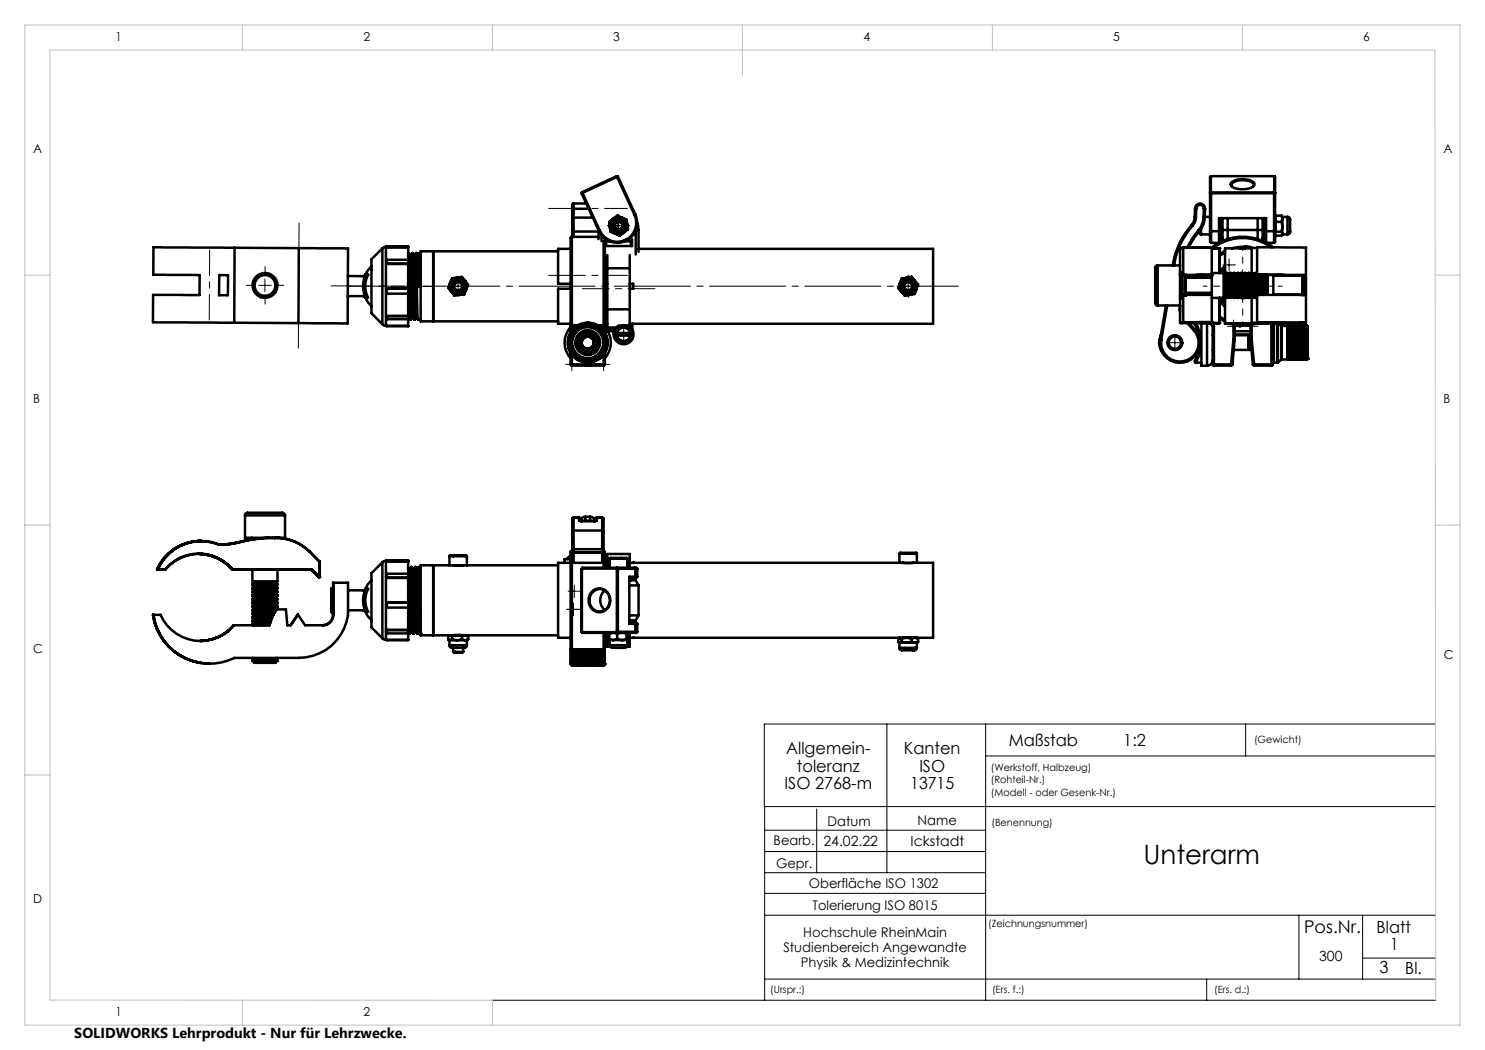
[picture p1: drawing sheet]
<svg xmlns="http://www.w3.org/2000/svg" width="297mm" height="210mm" viewBox="0 0 297 210" stroke-linecap="round" stroke-linejoin="round" font-family="sans-serif">
<path d="M86.5 57.3l-20.3-.1" fill="none" stroke="#000" stroke-width=".2" stroke-dasharray="15.2 1.3 1.3 1.3" stroke-dashoffset="7"/>
<path d="M191.6 57.2h-122.3" fill="none" stroke="#000" stroke-width=".2" stroke-dasharray="15.2 1.3 1.3 1.3" stroke-dashoffset="3.6"/>
<path d="M109.7 55.1h15.8M109.7 41.7h15.8" fill="none" stroke="#000" stroke-width=".2" stroke-dasharray="15.2 1.3 1.3 1.3" stroke-dashoffset="7.9"/>
<path d="M131 57.7h-14.5" fill="none" stroke="#000" stroke-width=".2" stroke-dasharray="15.2 1.3 1.3 1.3" stroke-dashoffset="9.9"/>
<path d="M59.7 69.6l.1-25" fill="none" stroke="#000" stroke-width=".2" stroke-dasharray="15.2 1.3 1.3 1.3" stroke-dashoffset="4.6"/>
<path d="M41.9 64v-14" fill="none" stroke="#000" stroke-width=".2" stroke-dasharray="15.2 1.3 1.3 1.3" stroke-dashoffset="10.1"/>
<path d="M50.5 57.1h-1.2M53 54.6v-1.3M53 59.6v1.2M55.5 57.1h1.3M122.5 45.1h-1M123.7 43.9v-1M123.7 46.4v1M125 45.1h1M180.4 57.2h-1M181.6 56v-1M181.6 58.5v1M182.9 57.2h1" fill="none" stroke="#000" stroke-width=".2" stroke-dasharray="15.2 1.3 1.3 1.3"/>
<path d="M246 57.2h-5.4M248.5 54.7v-5.4M248.5 59.7v5.4M251 57.2h5.4" fill="none" stroke="#000" stroke-width=".2" stroke-dasharray="15.2 1.3 1.3 1.3" stroke-dashoffset="14.4"/>
<g fill="none" stroke="#000" stroke-width=".2">
<path d="M51.8 57.1h2.5M53 55.8v2.5M90.4 57.2h2.5M91.6 56v2.5M122.2 44.5h2.5M122.4 46h2.6M122.4 45.1h2.6M123.4 43.3v2.5M123.7 43.9v3.4M180.4 57.2h2.5M181.6 56v2.5M244.6 53h2.5"/>
<path d="M245.8 51.7v2.5M247.3 57.2h2.5M248.5 56v2.5M113.1 72.9h2.5M114.4 71.6v2.5M119.5 72.9h2.5M120.7 71.6v2.5M123.5 66.9h2.5M124.7 65.6v2.5M233.7 68.5h2.5M235 67.3v2.5M245.5 65.3h2.5"/>
<path d="M246.7 64v2.5M249.1 65.3h2.5M250.3 64v2.5M113.6 118.2h2.5M114.9 117v2.5M113.4 121.9h2.5M114.6 120.6v2.5M177.4 144.8v29.7M197.1 144.8v55.3M197.1 151.2h90M249.1 144.8v6.4M287.1 144.8h-134.2v16.5h134.2"/>
<path d="M152.9 178.7h44.2M152.9 174.5h44.2M152.9 170.3h44.2M152.9 166h44.2M152.9 161.3v38.8M163.3 161.8v12.7M152.9 195.8h134.3M152.9 183h134.2M241.3 195.8v4.3M259.8 183v12.8M272.5 183v12.8M272.5 191.6h14.7"/>
<path d="M98.3 200.1h188.9"/>
</g>
<g fill="none" stroke="#c0c0c0" stroke-width=".2">
<path d="M5 5h287v200h-287zM48.5 5v5M98.5 5v5M148.5 5v10M198.5 5v5M248.5 5v5M5 55h5M287 55h5M5 105h5M292 105h-4.9M5 155h5M48.5 200v5"/>
<path d="M98.3 200.1l-88.3-.1v-190h277l.2 190.1M98.5 200v5"/>
</g>
<g fill="none" stroke="#000" stroke-width=".5">
<path d="M116.3 38.7l3.5 7.5M116.5 38.6l3.5 7.6M116.5 38.4l-.2 .3M116.5 38.4v.2M116.5 38.6l-.2 .1M123.3 35.3h.3M123.3 35.3l.1 .1M123.3 35.3l-6.8 3.1M123.4 35.4l-6.9 3.2M123.4 35.4l3.5 7.6M123.6 35.3l-.2 .1M123.6 35.3l3.5 7.6"/>
<path d="M242.2 38.4l.1 .1M242.2 38.4l-.2 .2 .2 .1M242.2 35.3v3.1M242.2 35.3l-.2 .1v10.8M242.2 35.3h12.7M242.2 38.7h12.6M242.2 38.7v7.5M242.3 38.5h12.5M242.3 38.5l-.1 .2M246.2 36.6a4.2 4.2 0 0 1 4.5-.2l.2 .3a.99 .99 0 0 1-1 1l-1.2 .1a2.25 2.25 0 0 1-2.6-.9zM246.5 37.4l-.2-.3a.99 .99 0 0 1 1-.9l.6-.1a2.97 2.97 0 0 1 2.9 .8l-.2 .5M254.8 38.5v.2"/>
<path d="M254.8 38.7v7.5M254.9 38.4l-.1 .1M254.9 38.4l.1 .2-.2 .1M254.9 35.3l.1 .1v10.8M254.9 35.3v3.1M43.9 55l1.7 .1-.1 3.9h-1.7zM46.9 49.6l-16.2-.1v5.5h9.2v4h-9.3v5.4l16.2 .1M46.9 49.6l-.1 14.9M46.9 49.6h12.9M59.8 49.6l9.8 .1-.1 15-9.8-.1M59.8 49.6l-.1 15M69.5 59.2h3.5"/>
<path d="M69.6 55.2h3.4M72.6 59.2l.5 .3M73 55.2a5.3 5.3 0 0 0 0 4M73 59.2l.6 .3M73.1 59.5l.5 1 .7 .8M73.1 54.9l-.5 .3M73.1 59.5h.5M73.1 54.9l.5 .1M73.6 55a5.1 5.1 0 0 0 0 4.5M73.6 55l-.6 .2M74.3 53.3l-1.2 1.6M76.5 49.7l-2.2 2.1v10.8l2.2 2.3"/>
<path d="M76.5 49.7v15.2M77.2 49.3l-.7 .4M77.2 49.3v15.8M77.2 49.3h.2M77.4 49.3h4.2v.2h-4.2zM77.4 52h4.2v.8h-4.2zM77.4 57.7h4.2v1h-4.2zM77.4 57.7h4.2M77.4 52.7h4.2M77.4 49.4h4.2M81.6 58.7v4.5M81.6 52.8v4.9"/>
<path d="M81.6 49.5v2.5M81.6 56.4l.2 7.1M81.7 50.6l.4 13.3M81.7 50.6h.1M81.7 50.6l-.1 .1M81.8 50.6l.2 .4h.2M81.8 50.6l.4 13.3M82 51l.4 12.5M82.2 51l.4 12.5M82.4 50.6l-.2 .4M82.4 50.6l.4 13.3M82.4 50.6h.2"/>
<path d="M82.6 50.6l.2 .4h.2M82.6 50.6l.3 13.3M82.8 51l.3 12.5M83 51l.3 12.5M83.2 50.6l-.2 .4M83.2 50.6l.4 13.3M83.2 50.6h.1M83.3 50.6l.2 .4h.2M83.3 50.6l.2 6.6h.6l-.2-6.6M83.5 51l.2 6.2M83.7 51l.2 6.2M83.9 50.6l-.2 .4"/>
<path d="M83.9 50.6h.2M86.6 50.3v14M90.4 55.7l2-.3 1.1 1.4 .1 .2-.7 1.9-2.1 .2-.7-1-.5-.6zM111.6 50.3h-27.5v14h27.5M114.1 57.7h-2.5v7.1h2.5M114.1 49.8h-2.5v7h2.5M114.4 47.4l-.3 .1v17.4M114.4 47.4v17.6M114.4 47.4h5.3M114.4 41.7l.3 .1M114.4 43.5h.3M114.4 46.1l.3 .2"/>
<path d="M114.4 43.5v2.6M114.4 46.1v1.3M114.4 41.7v1.8M114.7 40.7l-.3 .2v.8M114.7 43.5v2.8M114.7 40.7v1.1M114.7 46.3v1.1M114.7 40.7h2.6M114.7 41.8v1.7M114.7 41.8h3M114.7 43.5h3.8M114.7 46.3h5"/>
<path d="M119.7 46v1.8M119.8 46.2a4 4 0 0 0 5.3 2M120 46.2a3.8 3.8 0 0 0 5 1.8M120 46.2h-.2M120.3 47v1.2M120.7 48.2v16.8M121 48.5v16.4M121 57.7h.5M121 56.8h.5M121 49.2h5.4M121 47.9v1.3M121 47.9l.2 .1"/>
<path d="M121 47.9h.3M121.2 48h.2M121.2 48.3h.7M121.2 48v1.1l-.2 .1M121.5 53.6v8.3M121.5 51v2.6M121.5 53.6h4.4M121.8 44.4l1.6-1.3 1.9 .8 .3 2-1.6 1.2-1.9-.8zM125 48.3h1.2M125 48l.1 .2M125.5 48h.7M125.6 47.9h.8"/>
<path d="M125.9 53.6v8.3M125.9 51v2.6M125.9 56.8h.7v.9h-.7M126.2 48v1.1l.2 .1M126.4 47.9l-.2 .1M126.4 47.9v1.3M126.9 43a3.8 3.8 0 0 1-1.9 5M127.1 42.9a3.9 3.9 0 0 1-2 5.3M127.1 42.9l-.2 .1M127.1 46.1v4.8M127.2 46h.5M127.5 44.6l.2 1.4"/>
<path d="M127.7 49.8h58.9v15h-60.7M127.7 46v4.4M180.3 55.7l2-.4 1.3 1.6-.6 1.9-2 .4-1.4-1.6zM231.5 53.1l-.3 .1-.2 .3v7.2l.2 .3 .3 .1M231.5 53.1v8M231.5 53.1h4.5M234.6 52.8l.2 .1M234.6 52.8l-.1 .3M234.8 52.9v.2M236 54.4l.1 .2M236 53.1v8M236 59.2l.1 .4"/>
<path d="M236.1 54.3a13.7 13.7 0 0 1 0 5.6v-.1M236.1 54.5l-.1 .6v-.4M236.1 59.6l-.1 .2M236.2 54.9v4.3M236.6 49.6h-.6v3.5M236.6 49.6h-.5M236.6 49.6v5.4M236.9 55v4M237.1 58.6l.1 .5M237.1 58.6h.1M237.1 55.6h.1M237.1 55.6v3"/>
<path d="M237.1 58.6l.1 .4M237.1 58.6h5.3M237.1 55.6h5.3M237.2 55.1l-.1 .5M237.2 55.1h5.2M237.3 49.5h-.6h5.7M238.3 45a15.2 15.2 0 0 0-3.7 7.8M238.3 45l.2 .1M238.5 45.1a15 15 0 0 0-3.7 7.8M238.9 43.4l-.1 .9-.5 .7M238.9 43.4l.3 .1M239 41.7h.3"/>
<path d="M239 41.7a1.01 1.01 0 0 1 1.1-1 1.01 1.01 0 0 1 .9 1.1M239 41.7l-.1 1.7M239.2 43.5a2.48 2.48 0 0 1-.7 1.6M239.3 41.7a.76 .76 0 0 1 .7-.8 .76 .76 0 0 1 .8 .8M239.3 41.7l-.1 1.8M239.6 46.1l.2 .2M239.6 46.1l-1.3 1.9-.8 1.5M239.8 46.3l-1.3 1.8-.8 1.4M240 46.1v.7l.2 .1M240.2 45.8v1.1M240.2 46.9h1.8M240.7 43.5a4.5 4.5 0 0 1-1.1 2.6"/>
<path d="M240.7 43.5h.2M240.8 41.7l.2 .1M240.8 41.7l-.1 1.8M240.9 43.5a4.4 4.4 0 0 1-1.1 2.8M240.9 43.4h1.1M241 41.8l-.1 1.7M242 46.2v2.2l.2 .2M242 46.2h.2M242.2 46.2v2.4M242.2 48.6h1.6M242.2 46.2h1.6M242.4 59h-5.8v5.5l5.8-.1"/>
<path d="M242.4 55h-5.8h.8l-.2 .1M242.4 49.5l-5.8 .1M242.4 55h-3.2l3.2 .1M242.4 55.1h.1M242.4 58.6v.4M242.4 55.1v.5M242.4 59.6h2.3M242.4 54.6h2.3M242.4 49.5v5.6M242.4 55.6v3M242.4 59v5.6M242.4 49.7h1.5"/>
<path d="M242.4 49.6l1.4 .1M243.8 46.2v2.3M243.8 46.2v-2.6h9.4v2.6M243.8 49.7h.1M243.9 49.7h.1M243.9 49.7v4.9M243.9 59.6v5M244 59.6l1 1.4M244 46.2v2.2l-.1 .1M244 46.1h.1M244 44.1h.1M244 46.2h-.2"/>
<path d="M244 43.6v2.6M244.1 50.7l-.2 .1M244.1 43.6v4h.4M244.4 59.6l.6 .8M244.5 43.6v2.4M244.5 46h8M244.5 46v2.2M244.7 54.6v5M244.7 54.6l.3 .4M245 53.2l-1.1 1.3M245 54.1l-.3 .5M245 53.5l-.8 1.1"/>
<path d="M245 50.2l-1.1 .7M245 55v4.2M245 59.2v5.5h14.6l1.6-.2-9.8-.1M245 50.5l-1.1 .7M245 59.2l.3 .4M245 59.2l-.3 .4M245.3 54.6v5M245.3 59.6h.2M245.3 54.6h.2M245.3 54.6l-.3 .4M245.5 54.6v5M245.5 54.6l.2 .4"/>
<path d="M245.5 43.6v4.2M245.7 55v4.2M245.7 59.2l-.2 .4M245.7 59.2l.3 .4M246 54.6v5M246 59.6h.2M246 54.6h.2M246 54.6l-.3 .4M246.2 54.6v5M246.2 54.6l.3 .4M246.5 55v4.2M246.5 59.2l.3 .4"/>
<path d="M246.5 59.2l-.3 .4M246.8 54.6v5M246.8 59.6h.1M246.8 54.6h.1M246.8 54.6l-.3 .4M246.9 54.6v5M246.9 54.6l.3 .4M247.2 55v4.2M247.2 59.2l-.3 .4M247.2 59.2l.3 .4M247.2 59.2h.1M247.5 54.6v5"/>
<path d="M247.5 59.6h.1M247.5 54.6h.1M247.5 54.6l-.3 .4M247.6 54.6v5M247.6 54.6l.3 .4M247.7 59.5l.5 .1M247.9 55v4.2M247.9 59.2l-.3 .4M247.9 59.2l.3 .4M248 49.7h1M248 54.8l-.2 .1M248.2 54.6v5"/>
<path d="M248.2 59.6h.2M248.2 54.6h.2M248.2 54.6l-.3 .4M248.3 59.6h.6M248.4 54.6v5M248.4 54.6l.3 .4M248.5 54.8h.3M248.7 55v4.2M248.7 59.2l-.3 .4M248.7 59.2l.3 .4M249 54.6v5M249 59.6h.1"/>
<path d="M249 54.6h.1M249 54.6l-.3 .4M249 49.4v-.1l1 .1v.1M249.1 54.6v5M249.1 54.6l.3 .4M249.3 54.9l.1 .1M249.4 55v4.2M249.4 59.2l-.3 .4M249.4 59.2l.3 .4M249.5 59.4l-.4 .1M249.7 54.6v5M249.7 59.6h.1"/>
<path d="M249.7 54.6h.1M249.7 54.6l-.3 .4M249.8 54.6v5M249.8 54.6l.3 .4M250.1 55v4.2M250.1 59.2l-.3 .4M250.1 59.2l.3 .4M250.3 59.5v5.1M250.3 49.7h-5.3v5.3M250.4 54.6v5M250.4 59.6h.1M250.4 54.6h.1"/>
<path d="M250.4 54.6l-.3 .4M250.5 49.6a7.7 7.7 0 0 0-4.2 .1M250.5 54.6v5M250.5 54.6l.3 .4M250.8 55v4.2M250.8 59.2l.3 .4M250.8 59.2l-.3 .4M251.1 54.6v5M251.1 59.6h.2M251.1 54.6h.2M251.1 54.6l-.3 .4M251.3 54.6v5"/>
<path d="M251.3 54.6l.1 .2M251.4 55v-5.5h9.8v15M251.4 55h9.6M251.4 55h.1M251.4 55h5.2l-1.9 .1M251.4 49.6h-1.1v5.1M251.4 59.4l-.1 .2M251.5 43.6v4.2M251.5 55h.1M251.6 55v4M251.6 55h.1M251.8 55v4"/>
<path d="M252 55v4M252.3 55h.1M252.3 55v4M252.5 43.6v2.4M252.5 46v2.2M252.6 55v4M252.7 55v4M252.9 43.6v4h-.4M252.9 46.1h.1M252.9 44.1h.1M253 55h.1M253 46.2v2.2l.2 .1v-2.3"/>
<path d="M253 55v4M253 46.2h.2M253 43.6v2.6M253.2 46.2h1.6M253.3 48.6h1.5M253.3 55v4M253.5 55v4M254.2 49.5a9.6 9.6 0 0 0-11.6 .1M254.6 49.5a9.9 9.9 0 0 0-12.3 .1M254.7 55.1v3.8h5.9v-3.8M254.7 55.1h5.9M254.7 55.1h.1"/>
<path d="M254.8 46.2v2.4M255 46.2v2.2l-.2 .2M255 46.9l.1 .1M255 46.2h-.2M255.1 47l.1 .1h1.1M255.2 44.4l-.2 .9 .2 1h1.1M255.2 43.1l-.2 .6 .2 .7M255.2 43.1l-.2 .3M255.2 44.4h1.1M255.2 43.1h1.1M256.3 44.4l.2 1M256.3 46.3l.2 .4"/>
<path d="M256.3 43.1l.2 .6M256.3 43.1l.2 .3M256.5 46.7v.2M256.5 45.4v1.3M256.5 43.7v1.7M256.5 43.4v.3M256.5 46.7l-.1 .3M256.5 43.4h1M256.5 46.9h1M256.5 46.9l-.1 .1M256.5 45.4l-.2 .9M256.5 43.7l-.2 .7"/>
<path d="M257.5 43.4a.6 .6 0 0 1 .5 .9v.8a2.15 2.15 0 0 1-.1 1.6l-.4 .2M257.5 43.4v3.5M260.6 55v4v-3.9M260.6 55.1h.1M261 55v4h-9.6v5.5h5.2h-3.1M261 55l-.4 .1M46.8 64.5l12.9 .1M76.5 64.9l.7 .2M77.2 65.1h4.4M77.4 65.1v.2h4.2v-.2M77.4 63.2h4.2M81.6 63.5h.2"/>
<path d="M81.6 63.8v1.3M81.6 63.2v.6M81.6 63.2h-4.2v.6h4.2M81.8 63.5l.3 .4M82.1 63.9h.1M82.4 63.5l-.2 .4M82.4 63.5h.2M82.6 63.5l.2 .4M82.8 63.9h.1M83.1 63.5l-.2 .4M83.1 63.5h.2M83.3 63.5l.3 .4"/>
<path d="M83.6 63.9h.5M114.1 65.4a4.7 4.7 0 0 0 0 6.2M114.1 64.9l.3 .1M114.1 65.3h.3M114.1 64.9v.4M114.1 72.9h.3M114.1 72.9l.3 .2M114.1 65.3v1.2M114.1 70.6v2.3M114.2 69l.2 .1-.1 .2M114.2 68.8v.2M114.2 68.5l.1 .1-.1 .2"/>
<path d="M114.2 68.4v.1M114.2 68.5v.3M114.2 69l.1 .3M114.2 68l.2 .2-.2 .2M114.2 67.9v.1M114.2 68l.1 .2-.1 .2M114.2 68v.4M114.3 69.3v.1M114.3 69.4l.2 .1-.1 .2M114.3 69.4l.1 .3M114.3 67.5l.1 .3-.2 .1M114.3 67.5l-.1 .4"/>
<path d="M114.4 67.4l-.1 .1M114.4 65v.3M114.4 72.9v.2M114.4 65.3h.9M114.4 72.9h6.3M114.4 73.1h6.3M114.4 65h1.2M114.4 65.3v.8M114.4 71v1.9M114.4 69.7v.1M114.4 69.8l.3 .2-.1 .2M114.4 69.8l.3 .1-.1 .3"/>
<path d="M114.4 69.8l.2 .4M114.5 67.1l.1 .2-.2 .1M114.5 67.1h.1M114.5 67.1l-.1 .3M114.5 67.2v.1l-.1 .1M114.5 67v.1M114.6 70.2l.1 .1M114.7 70.3h.2v.2M114.7 70.3l.2 .2M114.7 66.7l.1 .2-.3 .1M114.7 66.7v.2l-.2 .1M114.7 66.7l-.2 .3"/>
<path d="M114.8 66.6l-.1 .1M114.9 70.5v.2M114.9 70.7h.3l-.1 .2M114.9 70.7h.2v.2M114.9 70.7l.2 .2M115 66.3v.2l-.2 .1M115 66.3v.3h-.2M115 66.3l-.2 .3M115.1 66.2l-.1 .1M115.1 70.9l.2 .1M115.3 71h.2v.2M115.3 71l.2 .2"/>
<path d="M115.3 66l.1 .2h-.3M115.3 66v.2h-.2M115.3 66l-.2 .2M115.4 65.9l-.1 .1M115.5 71.2l.1 .1M115.6 71.3l.2-.1 .1 .3M115.6 71.3h.2l.1 .1M115.6 71.3l.3 .2M115.7 65.7l-.1 .3-.2-.1M115.7 65.7l-.1 .2h-.2M115.7 65.7l-.3 .2M115.8 65.6l-.1 .1"/>
<path d="M115.9 71.4h.1M115.9 71.5h.1M116 71.5h.2l.1 .2M116 71.5l.3 .2M116.1 65.5l-.1 .2-.2-.1M116.1 65.5l-.3 .1M116.2 65.4l-.1 .1M116.3 71.7h.2M116.5 71.7l.2-.1 .1 .2M116.5 71.7l.3 .1M116.6 65.3l-.1 .2-.3-.1M116.6 65.3l-.2 .2-.2-.1"/>
<path d="M116.6 65.3l-.4 .1M116.7 65.3h-.1M116.8 71.8h.1M116.9 71.8l.3-.1v.2M116.9 71.8l.2-.1 .1 .2M116.9 71.8l.3 .1M117 65.2l-.1 .2-.2-.1M117 65.2l-.3 .1M117 73.1h1.1M117.1 65.2h-.1M117.1 65.2l.2 .1 .2-.1M117.1 65.2h.1"/>
<path d="M117.1 65.2h.4M117.2 65.2h.2M117.2 71.9h.2M117.4 71.9l.1-.2 .2 .2M117.4 71.9l.1-.1 .2 .1M117.4 71.9h.3M117.5 65.2h.1M117.4 65.1a3.4 3.4 0 0 1 3.3 4.7 3.4 3.4 0 0 1-5.5 1.1 3.4 3.4 0 0 1 1.2-5.5l.8-.2M117.6 65.2l.1 .1 .2-.1M117.6 65.2h.3M117.7 71.9h.1M117.9 65.2h.2"/>
<path d="M118.1 65.2l.1 .2 .2-.1M118.1 65.2l.3 .1M118.2 71.8l-.3-.1-.1 .2M118.2 71.8h.1M118.2 71.8l-.4 .1M118.4 65.3h.1M118.5 65.3l.1 .2 .3-.1M118.5 65.3l.4 .1M118.6 65.4h.1M118.6 65.4v.1l.3-.1M118.6 71.7l-.2-.1-.1 .2M118.6 71.7l-.3 .1"/>
<path d="M118.7 71.7h-.1M118.9 65.4l.1 .1M119 65.5v.2l.3-.1M119 65.5l.1 .2 .2-.1M119 65.5l.3 .1M119.1 71.5l-.2-.1-.2 .3M119.1 71.5h-.2l-.2 .2M119.1 71.5l-.4 .2M119.2 71.5h-.1M119.3 65.6l.1 .1M119.4 65.7l.1 .3 .2-.1M119.4 65.7l.1 .2h.2"/>
<path d="M119.4 65.7l.3 .2M119.5 71.3l-.2-.1-.1 .3M119.5 71.3h-.3v.2M119.5 71.3l-.3 .2M119.5 65h1.2M119.6 71.2l-.1 .1M119.7 65.9l.1 .1M119.8 66v.2h.2M119.8 66l.2 .2M119.8 71h-.2v.2M119.8 71h-.1l-.1 .2M119.8 71l-.2 .2"/>
<path d="M119.8 65.3h.9M119.9 70.9l-.1 .1M120 66.2l.1 .1M120.1 66.3v.3h.2M120.1 66.3v.2l.2 .1M120.1 66.3l.2 .3M120.2 70.7h-.3v.2M120.2 70.7l-.3 .2M120.2 70.5v.2M120.3 66.6l.1 .1M120.4 66.7l-.1 .2 .2 .1M120.4 66.7l.1 .3"/>
<path d="M120.4 70.3h-.2v.2M120.4 70.3l-.2 .2M120.5 70.2l-.1 .1M120.5 67l.1 .1M120.6 67.1l-.1 .2 .2 .1M120.6 67.2h.1M120.6 67.2l-.1 .1 .2 .1M120.6 67.1l.1 .3M120.7 69.8l-.3 .1 .1 .3M120.7 69.8l-.2 .4M120.7 69.7v.1M120.7 67.4l.1 .1"/>
<path d="M120.7 65.3h.3M120.7 65v.3M120.7 72.9h.3M120.7 72.9v.2M120.7 65.3v.8M120.7 71v1.9M120.8 67.5l-.1 .3 .1 .1M120.8 67.5v.4M120.8 69.4l-.2 .1 .1 .2M120.8 69.4l-.1 .3M120.8 67.9l.1 .1M120.8 69.3v.1"/>
<path d="M120.9 68l-.2 .2 .2 .2M120.9 68l-.1 .2 .1 .2M120.9 68v.4M120.9 68.4v.1M120.9 68.5l-.1 .1 .1 .2M120.9 68.8v.2M120.9 69l-.2 .1 .1 .2M120.9 68.5v.3M120.9 69l-.1 .3M121 64.9l-.3 .1M121 64.9v.4M121 72.9l-.3 .2"/>
<path d="M121 64.8h.5M121 66.2h1.8M121 65.3v1.2M121 70.6v2.3M121.5 61.9v3.6M121.5 61.9h4.4M121.5 65.5h1.8M121.5 65.5v.2h1.5M121.6 66.2a4.6 4.6 0 0 1-.6 5.4M123.3 65.5l.4-.4h.5a1.94 1.94 0 0 1 2.5 1.7 1.94 1.94 0 0 1-2.2 2.1 2 2 0 0 1-1.6-1.3 2 2 0 0 1 .4-2.1zM123.4 67.1l.3 .7 .3 .2M123.4 66.6h.1"/>
<path d="M123.4 67.1v.6l.6 .3M123.4 67.1h.1M123.4 66.6h2.7M123.4 67.1h2.7M123.4 66.6v.5M124 65.7a1.43 1.43 0 0 1 1.4 0M124 65.7l.7-.4 .7 .4M124 65.7l-.3 .3-.3 .6M124 68a1.22 1.22 0 0 0 1.4 0M124 68l.7 .5 .7-.5M124 65.7l-.6 .4v.5M125.4 65.7l.4 .3 .3 .6"/>
<path d="M125.4 65.7l.7 .4v.5M125.9 61.9v3.4M126.1 66.6h.1M126.1 67.1l-.3 .7-.4 .2M126.1 67.1v.6l-.7 .3M126.1 66.6v.5M126.5 64.8v1.1M231.5 61.1h4.5M231.8 68.5a3.4 3.4 0 0 0 .6 1.9M231.8 68.5h.2M232 67.9a4 4 0 0 0 3.2 4.6 4 4 0 0 0 4.7-3M232 67.9h.3"/>
<path d="M232.2 67l-.4 1.5M233.2 61.1l-1.2 6.8M233.4 61.1l-1.1 6.8M236 61.9v.5M236 61.9h.1M236 64.5h.1M236 61.1v3.4M236 61.1v.8M236.7 64.5h-.7M236.9 64.5h.1M236.9 64.5l-.8 .1 7.7 .1M237.5 64.6l1.2 1.4"/>
<path d="M237.8 64.6l1.1 1.3M238.7 66a3.8 3.8 0 0 1-1.7 6.2 3.8 3.8 0 0 1-4.7-4.3M238.9 65.9l-.2 .1M238.9 65.9l.8 1.3M239 64.9a8.6 8.6 0 0 1 0 7.4l.2 .2M239 64.7h.1M239.2 72.5h1.1M239.3 64.7a8.9 8.9 0 0 1-.1 7.8M239.7 67.1h.1M239.7 70h.1M240.3 64.7v8.5h1.1M240.3 64.5h2.1"/>
<path d="M241.4 64.7v8.5M241.9 64.7l.5 .3M242.3 64.5h-5.6h.7h-.5M242.3 64.5h.1M242.3 64.5h-3.1h3.1v.2M242.3 64.7l.3 .2M242.4 64.4l-.1 .1M242.4 64.4h.1M242.4 64.6l-.1 .1M242.4 64.6h1.5M242.4 65l.1 .3M242.5 72a1.14 1.14 0 0 1-1.1 1.2"/>
<path d="M242.5 67.1v5.8M242.5 72.9h.3M242.5 72.9l.3 .2M242.5 65.3h.3M242.5 65.3v1.7M242.6 64.9l-.2 .1M242.6 64.9l.2 .4M242.8 72.9v.2M242.8 72.9h3.4M242.8 73.1h3.4M242.8 65.3v7.6M243.9 64.6l-.1 .1"/>
<path d="M243.9 60l1.1 1.4M243.9 63.7l1.1 .6M243.9 63.3l1.1 .7M243.9 64.6h.1M245 64.7h6.4M245.8 64.7a8.2 8.2 0 0 0 5.4 0M246.2 72.9v.2M246.2 72.9h.3M246.5 72.9l-.3 .2M246.7 67.8h.2M246.7 67.8l-.5 5.1M246.7 64.9v2.9"/>
<path d="M246.7 70h3.1M246.9 64.7a7.7 7.7 0 0 0 3.3 0M246.9 66.2h3.2M246.9 67.1h2.7M246.9 67.8l-.4 5.1M246.9 65v2.8M246.9 66.9h3.2M247.1 65v.1l.9 .2 .1-.2M249.7 67.1a4.5 4.5 0 0 1 .2 2.4v.3M249.7 67.1l.1 2.9M249.9 67.1l-.1 .1M249.9 69.8l.1 .2"/>
<path d="M249.9 69.8l-.1 .2M250.1 67.8h.2M250.1 67.8h.1M250.1 67.2h-.1M250.1 67.8l.5 5.1M250.1 65v2.8M250.2 69.8l-.1-.3a4.5 4.5 0 0 0-.2-2.4l.1 2.9M250.2 69.8l-.2 .2M250.2 69.5l.1 .5-.1-.2M250.3 70h.1M250.3 64.6h3.2M250.3 67.8h-.2"/>
<path d="M250.3 64.9v2.9M250.3 67.8l.5 5.1M250.6 72.9l.2 .2M250.8 72.9h-.2M250.8 72.9v.2M250.8 72.9h3.5M250.8 73.1h3.5M251.4 64.6h.1M251.4 64.6v.1M253.5 64.6h.1M253.5 64.5v.2h-2.1M254.3 72.9h.2"/>
<path d="M254.3 65.3h.2M254.3 72.9v.2M254.3 65.3v7.6M254.5 64.9l.1 .1M254.5 64.9l-.2 .4M254.5 70l.1-.2 .2 .2M254.5 70h.1M254.5 67.2h.1M254.5 72.3l.3 .2M254.5 65.3v7.6M254.5 72.9l-.2 .2M254.6 67.1l-.1 .1"/>
<path d="M254.6 65l-.1 .3M254.7 64.7l-.2 .2M254.8 64.9v7.6M254.8 72.5h.6M255.1 64.7l-.5 .3M255.4 64.7v7.8M255.6 72.5h-.2M255.6 64.7v7.8M255.7 64.7l.6 .4M256.3 65.1v.1M256.3 65.1v6.8M256.3 71.9l-.7 .6"/>
<path d="M256.3 71.9h.1M256.3 65.2v6.7M256.3 71.9h5M256.3 65.2h5M257.5 68.5v.3M257.5 68.5h.1M257.5 65.2h.1M257.5 65.2l3.8 .1M257.5 65.3v.1M257.5 65.5v.1M257.5 65.7v.2M257.5 66v.2"/>
<path d="M257.5 66.3v.3M257.5 66.7v.3M257.5 67.1v.3M257.5 67.5v.4M257.5 68v.4M257.5 69v.3M257.5 69.4v.3M257.5 69.8v.4M257.5 70.3v.2M257.5 70.7v.2M257.5 71v.2M257.5 71.3v.2"/>
<path d="M257.5 71.5v.2M257.5 71.7v.1M257.5 71.8v.1M257.5 68v.1M257.5 69h.1M257.5 67.5v.1M257.5 69.4v.1M257.5 69.8v.1M257.5 66.7v.1M257.5 70.3h.1M257.5 66.3v.1M257.5 70.7h3.8"/>
<path d="M257.5 66v.1M257.5 71h.1M257.5 65.7v.1M257.5 71.3h.1M257.5 65.6h.1M257.5 65.5h.1M257.5 71.5h.1M257.5 65.4h.1M257.5 71.7h.1M257.5 65.2v.1M257.5 71.8h.1M257.5 71.9h.1"/>
<path d="M257.5 65.5h3.8M257.5 66.6h3.8M257.5 67.1h3.8M257.5 66.2h3.8M257.5 67h3.8M257.5 71h3.8M257.5 71.3h3.8M257.5 65.6h3.8M257.5 71.5h3.8M257.5 65.4h3.8M257.5 71.7h3.8M257.5 65.3h3.8"/>
<path d="M257.5 65.7h3.8M257.5 65.9h3.8M257.5 66h3.8M257.5 66.3h3.8M257.5 66.7h3.8M257.5 67.4h3.8M257.5 67.5h3.8M257.5 67.9h3.8M257.5 68h3.8M257.5 68.4h3.8M257.5 68.5h3.8M257.5 68.8h3.8"/>
<path d="M257.5 69h3.8M257.5 69.3h3.8M257.5 69.4h3.8M257.5 69.7h3.8M257.5 69.8h3.8M257.5 70.2h3.8M257.5 70.3h3.8M257.5 70.5h3.8M257.5 70.9h3.8M257.5 71.2h3.8M257.5 71.8h3.8M257.5 71.9h3.8"/>
<path d="M257.5 68.3h.1M257.5 68.3v.1M257.5 68.1h.1M257.5 68.1v.2M257.5 69.2v.1M257.5 69v.2M257.5 67.8v.1M257.5 67.8h.1M257.5 67.6h.1M257.5 67.6v.2M257.5 69.7h.1M257.5 69.5h.1"/>
<path d="M257.5 69.5v.2M257.5 67.4h.1M257.5 70.1h.1M257.5 70.1v.1M257.5 69.9v.2M257.5 66.8v.2M257.5 66.8h.1M257.5 70.5h.1M257.5 66.4v.2M257.5 70.8h.1M257.5 70.8v.1M257.5 70.7v.1"/>
<path d="M257.5 66.1h.1M257.5 66.1v.1M257.5 71.1h.1M257.5 71.1v.1M257.5 71v.1M257.5 65.8h.1M257.5 65.8v.1M257.5 65.5v.2M257.5 71.6h.1M257.5 71.6v.1M257.5 71.5v.1M257.5 65.3h.1"/>
<path d="M257.5 69.9h3.8M257.5 66.4h.1M257.5 68.3h3.8M257.5 68.1h3.8M257.5 69.2h3.8M257.5 67.8h3.8M257.5 67.6h3.8M257.5 69.5h3.8M257.5 70.1h3.8M257.5 66.8h3.8M257.5 66.4h3.8M257.5 70.8h3.8"/>
<path d="M257.5 66.1h3.8M257.5 71.1h3.8M257.5 65.8h3.8M257.5 71.6h3.8M261.3 65.2l.2 .1v6.3M261.3 67.2h.1l-.1 .2M261.3 66.4l.1 .2h-.1M261.3 70.7h.1l-.1 .1M261.3 66.1l.1 .1h-.1M261.3 71h.1l-.1 .1M261.3 65.8l.1 .1h-.1M261.3 71.3h.1l-.1 .1"/>
<path d="M261.3 65.5l.1 .2-.1-.1M261.3 71.5h.2l-.2 .1M261.3 65.4l.2 .1M261.3 65.2l.2 .1h-.2M261.3 71.9h.1M261.3 71.8l.2-.1-.2 .2M261.3 71.8h.1M261.3 71.7l.2-.1-.2 .2M261.3 71.7h.1M261.3 71.5h.2l-.2 .2M261.3 71.5h.1M261.3 71.3l.2-.1-.2 .3"/>
<path d="M261.3 71.2v.1M261.3 71h.2l-.2 .2M261.3 70.9v.1M261.3 70.7h.2l-.2 .2M261.3 70.5v.2M261.3 70.3h.2l-.2 .2M261.3 70.2v.1M261.3 69.8l.2 .1-.2 .3M261.3 69.7v.1M261.3 69.4l.2 .1-.2 .2M261.3 69.3v.1M261.3 69h.2l-.2 .3"/>
<path d="M261.3 68.8v.2M261.3 68.5l.2 .1-.2 .2M261.3 68.4v.1M261.3 68l.2 .1-.2 .3M261.3 67.9v.1M261.3 67.5l.2 .2-.2 .2M261.3 67.4v.1M261.3 67.1l.2 .2-.2 .1M261.3 67v.1M261.3 66.7l.2 .2-.1 .1h-.1M261.3 66.6v.1M261.3 66.3l.2 .2-.2 .1"/>
<path d="M261.3 66.2v.1M261.3 66l.2 .2h-.2M261.3 65.9v.1M261.3 65.7l.2 .3-.2-.1M261.3 65.6v.1M261.3 65.5l.2 .2-.2-.1M261.3 65.4v.1M261.3 65.3l.2 .2-.2-.1M261.3 65.3h.1M261.3 65.2l.2 .2-.2-.1M261.3 65.2h.1M261.3 65.2l.2 .1z"/>
<path d="M261.3 68.8h.1M261.3 68.5l.1 .1-.1 .2M261.3 68.5h.1M261.3 68.3v.1M261.3 68.1h.1l-.1 .2M261.3 68v.1M261.3 69.2v.1M261.3 69h.1l-.1 .2M261.3 69h.1M261.3 67.8v.1M261.3 67.6l.1 .1v.1h-.1M261.3 67.5v.1"/>
<path d="M261.3 69.7h.1M261.3 69.5h.1l-.1 .2M261.3 69.4v.1M261.3 67.1v.1M261.3 70.1v.1M261.3 69.9h.1l-.1 .2M261.3 66.8h.1v.2h-.1M261.3 66.7v.1M261.3 70.5h.1M261.3 70.3h.1l-.1 .2M261.3 66.3v.1M261.3 66.6h-3.8"/>
<path d="M261.3 70.8v.1M261.3 66v.1M261.3 66.2h-3.8M261.3 71.1v.1M261.3 65.7v.1M261.3 65.9h-3.8M261.3 71.4v.1M261.3 65.5h.1M261.3 71.6v.1M261.3 65.3v.1M261.3 71.7v.1M261.3 65.2v.1"/>
<path d="M261.3 67.4h.1M261.3 69.8v.1M261.3 67h.1M261.3 70.3h.1M261.3 66.6h.1M261.3 70.7h.1M261.3 66.2h.1M261.3 71h.1M261.3 65.9h.1M261.3 71.3h.1M261.3 65.6h.1M261.3 65.4h.1"/>
<path d="M261.3 65.4l.1 .1M261.3 65.3l.1 .1M261.3 71.8v.1M261.4 71.8l-.1 .1M261.4 71.6l-.1 .1M261.5 71.6l-.2 .1M261.5 71.7l-.2 .1M261.5 71.6v.1M261.5 71.7h.1M261.5 71.7l-.2 .2M31.5 113.9h.1M31.6 113.9h-.1"/>
<path d="M31.6 113.9h1.5M33.1 113.9h.1M33.1 113.9a8.8 8.8 0 0 1 13.4 0M39.8 110.8a8.9 8.9 0 0 1 6.7 3.1 9.1 9.1 0 0 0-6.8-3.1 8.9 8.9 0 0 1 6.7 3.1h16M40.1 108.2h.1M40.1 108.2a9.5 9.5 0 0 0-8.7 5.7M40.1 108.2a9.5 9.5 0 0 0-8.7 5.7h1.7M40.2 108.2a9.4 9.4 0 0 0-8.7 5.7M40.2 108.2h.1M43.7 108.9a9.5 9.5 0 0 0-12.2 5M43.7 108.9h.1M43.7 108.9a9.5 9.5 0 0 0-12.1 5"/>
<path d="M44.4 108.9h.2M46.5 108.7l-2.1 .2M46.5 108.7h.1M46.5 113.9a8.8 8.8 0 0 0-13.4 0M46.5 113.9h15.9M47 108.6h.1M47.7 108.4l-2.7 .5M47.7 108.4h.1M47.8 108.4a11.9 11.9 0 0 1-4.1 .5M47.8 108.4v.1M47.8 108.5a12.2 12.2 0 0 1-4.1 .4M49 103.1l.1-.3 .4-.3h4.8a5.2 5.2 0 0 1 2.5 .1l.2 .5"/>
<path d="M49 103.1v4.5h4.9M49 103.1h8M50.3 107.6l.2 .2M50.5 116.3h5M50.5 116.9h5M50.5 117h5M50.5 117.6h5M50.5 117.7h5M50.5 118.3h5M50.5 118.5h5M50.5 119h5M50.5 119.2h5"/>
<path d="M50.5 119.8h5M50.5 119.9h5M50.5 107.8l-2.8 .6M50.5 107.8h.4M50.5 107.8v.1M50.5 113.9v2.4M50.5 116.9v.1M50.5 117.6v.1M50.5 118.3v.2M50.5 119v.2M50.5 119.8v.1M50.5 116.3l.4 .2"/>
<path d="M50.5 117l.4 .3M50.5 117.7l.4 .3M50.5 118.5l.4 .2M50.5 119.2l.4 .3M50.5 119.9l.4 .3M50.9 116.5h4.2M50.9 117.3h4.2M50.9 118h4.2M50.9 118.7h4.2M50.9 119.5h4.2M50.9 116.5l-.4 .4M50.9 117.3l-.4 .3"/>
<path d="M50.9 118l-.4 .3M50.9 118.7l-.4 .3M50.9 119.5l-.4 .3M51.2 107.8l-1 .1h.3M54.4 107.6h.1M54.9 107.6a25.9 25.9 0 0 0-7.1 .9M54.9 107.6a9.3 9.3 0 0 1 7 2.8M54.9 107.6a24.3 24.3 0 0 0-7.1 .8M54.9 107.6h.1M54.9 107.6a9.7 9.7 0 0 1 7.1 2.7M55.1 116.5l.4 .4M55.1 117.3l.4 .3"/>
<path d="M55.1 118l.4 .3M55.1 118.7l.4 .3M55.1 119.5l.4 .3M55.2 107.6h.1M55.5 113.9v2.4M55.5 116.9v.1M55.5 117.6v.1M55.5 118.3v.2M55.5 119v.2M55.5 119.8v.1M55.5 116.3l-.4 .2M55.5 117l-.4 .3"/>
<path d="M55.5 117.7l-.4 .3M55.5 118.5l-.4 .2M55.5 119.2l-.4 .3M55.5 119.9l-.4 .3M55.7 107.6h.1M57 103.1v4.5h-1.4M61.9 110.4l2 2M62 110.3l-.1 .1M62 110.3l1.9 2M62.3 113.9l1.5 1.5M62.4 113.9l1.5 1.5M62.4 113.9h.1"/>
<path d="M63.8 115.4h.1M63.9 115.4h.1M63.9 112.4h.1M63.9 112.4v3M63.9 112.3l.1 .1M63.9 112.3v.1M64 112.4l-.1 3M66.3 117.7v4.8zM66.3 119.7h.1M66.3 117.6h.3M66.3 119.2v1.7M66.6 117.6v4.9"/>
<path d="M66.6 117.6l.1 1-.1 3.9M66.6 117.7v-1.2h3v6.5a9.9 9.9 0 0 1-9.8 8.6h-12.9a11.4 11.4 0 0 1-16.2-8.6M66.7 116.5v6.4M69.6 118.1h3.4M73 118.1a5.3 5.3 0 0 0 0 4M73.1 117.8l-.5 .3M73.1 117.8h.5M73.6 117.8a4.9 4.9 0 0 0 0 4.6M73.6 117.8l-.6 .3M74.3 116.1l-.7 .7-.5 1M76.5 112.5l-2.2 2.1v10.9l2.2 2.2M76.5 112.5v15.2"/>
<path d="M77.2 112.2l-.7 .3M77.2 112.2v15.7M77.2 112.2h.2M77.4 112.1h4.2v.2h-4.2zM77.4 114.8h4.2v.8h-4.2zM77.4 115.5h4.2M77.4 112.2h4.2M81.6 113.4l.2 .4M81.6 112.3v2.5M81.6 115.6v4.9M81.6 113.7l.4 13v-.1M81.6 116.8l.3 9.8"/>
<path d="M81.8 113.8l.4 12.3v.2h.2M81.8 113.8h.2M82 113.8l.4 12.4M82.3 113.4l.3 13.1 .1 .2M82.3 113.4l.3 .4M82.3 113.4l-.3 .4M82.3 113.4l.4 13.3v-.1M82.6 113.8l.3 11.7 .1 .8h.1M82.6 113.8h.2M82.8 113.8l.3 12.4M83 113.4l.4 13.2M83.1 113.4l.2 .4"/>
<path d="M83.1 113.4l-.3 .4M83.1 113.4l.4 13.3 .2-.4M83.3 113.8h.2l.4 12.4M83.3 113.8l.4 12.5M83.7 113.4l.4 13.2M84.1 113.4h-.4l-.2 .4M86.6 113.1v14M89.9 111.3l.2-.3h3.1l.2 .3M89.9 113.1h3.5M89.9 113.1h-5.8v14h5.8M89.9 111.3h3.5M89.9 111.3v1.8"/>
<path d="M90.5 113.1l1 .1 1.2-.1M93.4 111.3v1.8M93.4 113.1h18.2M114.1 111.2l-.5 .3v.3M114.1 111.3l-.3 .1M114.1 111.8h-1.2v.8M114.1 112.6h-2.5v15h2.5M114.1 111.4l-.5 .2M114.4 110.2l-.3 .2v19.3l.3 .3M114.4 110.2v19.8M114.4 110.2h.1M114.4 110.8v1.5l.3 .3"/>
<path d="M114.4 110.1v.6M114.4 106.4v3.7M114.4 103.8v2.6M114.4 110.7v.1M114.7 103.5l-.3 .3M114.7 110.6l-.3 .2M114.7 110.5l-.3 .2M114.7 109.8l-.3 .3M114.7 109.8v.7M114.7 106.1v3.7M114.7 106.1l-.3 .3M114.7 103.6l-.3 .2"/>
<path d="M114.7 110.6v2M114.7 103.5v2.6M114.7 110.5v.1M114.7 112.6h5.7M114.7 103.5h1.1M114.7 110.6h5.7M114.7 110.5h5.7M114.7 109.8h5.7M114.7 106.1h5.7M115.8 104.1l.5 .1M115.8 103.5l.3 .3M115.8 103.6l.3 .2"/>
<path d="M115.8 103.5v.6M116.1 103.8v.4M116.3 113.8h.1M116.3 113.8v12.6M116.3 104.2h.1M116.3 104.2h2.5M116.4 113.8v12.5M116.5 113.6v.1M116.5 113.7l-.1 .1M116.5 113.7h6.8M116.5 113.6h10.4M116.5 113.6l-.2 .2"/>
<path d="M117.1 103.4a.91 .91 0 0 0-1 .8M117.1 103.4v.8M117.1 103.4h.9M118 103.4a.97 .97 0 0 1 1 .8M118 103.4v.8M118.3 118.4a2.21 2.21 0 0 1 2.8-.3 2.21 2.21 0 0 1 .8 2.8 2.13 2.13 0 0 1-2.4 1.5 2.13 2.13 0 0 1-1.8-2.2l.2-1.3zM118.6 118.3a2.08 2.08 0 0 1 2.6-.1 2.08 2.08 0 0 1 .7 2.5 2.02 2.02 0 0 1-2.3 1.6 2.02 2.02 0 0 1-1.7-2.2l.1-.7zM118.8 104.2h.1M119.1 103.8v.4M119.3 104.1l-.5 .1M119.3 103.5l-.2 .3M119.3 103.6l-.2 .2"/>
<path d="M119.3 103.5h1.1M119.3 103.5v.6M120.4 103.5l.3 .3M120.4 110.6l.3 .2M120.4 110.5l.3 .2M120.4 109.8v.7M120.4 109.8l.3 .3M120.4 106.1v3.7M120.4 106.1l.3 .3M120.4 103.6l.3 .2M120.4 110.6v2M120.4 103.5v2.6"/>
<path d="M120.4 110.5v.1M120.7 112.3l-.3 .3M120.7 110.2l.3 .2v3.2M120.7 110.8v1.5M120.7 110.1v.6M120.7 106.4v3.7M120.7 112.3v1.3M120.7 103.8v2.6M120.7 110.7v.1M121 111.2l.4 .2M121 118.2a2.39 2.39 0 0 0 0 3.7M121 111.3l.3 .1"/>
<path d="M121 111.8h.5M121 111.4l.5 .2M121 112.6h.5M121.5 111.8v1.8M121.5 111.8v-1h4.4v1M121.5 111.8h.5M122 111.8l.1-.2h3.2l.1 .2M122 111.8h3.4M122 111.8v1.8M123.3 113.7l.1-.1 .2 .2M123.3 113.7l.1 .1M123.4 113.8v12.5"/>
<path d="M123.6 113.8h-.2M123.6 113.8v12.6M123.6 113.8h3.5M125.4 111.8v1.8M125.4 111.8h.5M125.9 115.7h.3v.4M125.9 117.1h1.8M125.9 116.1h1.2l.6 1M125.9 115.6h1M125.9 111.8v1.8M125.9 112.6h54M126.6 112.6h.1"/>
<path d="M126.9 113.6h.3l.3 .2M126.9 113.6l.2 .2M127.1 113.8h.4M127.1 115.3h.4M127.1 113.8v1.5M127.1 115.3h-1.2v9.5h1.2M127.1 115.3l-.2 .3M127.5 115.3l-.3 .3h-.3M127.5 113.8v1.5M127.7 117.1v6M179.9 110.8l.2-.2h3.1l.2 .2M179.9 112.6h3.5"/>
<path d="M179.9 110.8h3.5M179.9 110.8v1.8M180.6 112.6h.1M180.6 112.6h2.1M183.4 112.6h3.2v15h-3.2M183.4 110.8v1.8M30.6 123h1.5a8.7 8.7 0 0 0 14.7 2.1M30.6 123a11.4 11.4 0 0 0 11.3 9.7M30.6 123a11.4 11.4 0 0 0 9.3 9.6 11.3 11.3 0 0 1-9.2-9.6M45.5 126.3a8.9 8.9 0 0 1-5.4 1.9M45.5 126.3a8.9 8.9 0 0 1-5.5 1.9M45.5 126.3h.1"/>
<path d="M45.6 126.2l-.1 .1M45.6 126.2h.1M50.5 120.5h5M50.5 120.6h5M50.5 121.2h5M50.5 121.3h5M50.5 121.9h4.7M50.5 122.1h4.6M50.5 122.7h4.3M50.5 122.8h4.2M50.5 123.4h3.9M50.5 123.5h3.9"/>
<path d="M50.5 124.1h3.7M50.5 124.3h3.7M50.5 124.8h3.4M50.5 125h3.4M50.5 132.1h5M50.5 132.1l.4 .5h4.2l.4-.5M50.5 120.5v.1M50.5 121.2v.1M50.5 121.9v.2M50.5 122.7v.1M50.5 123.4v.1M50.5 124.1v.2"/>
<path d="M50.5 124.8v.2M50.5 132.1h.1M50.5 120.6l.4 .3M50.5 121.3l.4 .4M50.5 122.1l.4 .3M50.5 122.8l.4 .3M50.5 123.5l.4 .3M50.5 124.3l.4 .3M50.5 125l.1 .1M50.5 131.6l.4 .2M50.9 120.2h4.2M50.9 120.9h4.2"/>
<path d="M50.9 121.7h4.2M50.9 122.4h4.2M50.9 123.1h3.7M50.9 123.8h3.3M50.9 124.6h3.1M50.9 131.8h4.2M50.9 120.2l-.4 .3M50.9 120.9l-.4 .3M50.9 121.7l-.4 .2M50.9 122.4l-.4 .3M50.9 123.1l-.4 .3M50.9 123.8l-.4 .3"/>
<path d="M50.9 124.6l-.4 .2M50.9 131.8l-.4 .3M55.1 120.2l.4 .3M55.1 120.9l.4 .3M55.1 121.7l.3 .2M55.1 131.8l.4 .3M55.3 121.9l-.8 1.5-.6 1.7h-7.2a8.8 8.8 0 0 1-6.7 3.1M55.5 131.6l-.4 .2M55.5 120.5v.1M55.5 121.2v.1M55.5 132.1h.1M55.5 120.6l-.4 .3"/>
<path d="M55.5 121.3l-.4 .4M59.6 122.9l1.4 2.2h3.6a2.11 2.11 0 0 0 2.1-2.2M59.6 122.9l-1.4 2.2h-.7l-.3-3.2h-2l-.9 2-.4 1.2M59.6 122.9l-1.5 2.2M66.3 120.6h.1M66.3 122.5h.3M66.6 122.9a2.17 2.17 0 0 1-2.1 2.2M66.6 122.9h.1M66.6 122.4v.5M69.6 122.1h3.4M72.6 122.1h.3l.2 .3M73 122.1l.6 .3"/>
<path d="M73.1 122.4l.5 .9 .7 .8M73.1 122.4h.5M76.5 127.7l.7 .2M77.2 127.9h4.4M77.4 120.5h.1M77.4 127.9v.1h4.2v-.1M77.4 120.5v1h4.2M77.4 120.5h4.2M77.4 126h4.2M81.6 126.3l.3 .4M81.6 126.3h.1M81.6 126.7v1.2"/>
<path d="M81.6 121.5v4.5M81.6 120.5h.1M81.6 120.5v1M81.6 126v.7M81.6 126h-4.2v.7h4.2M81.9 126.7h.1M82.2 126.3l-.2 .4M82.4 126.3l.2 .4M83 126.3l-.3 .4M83.1 126.3l.3 .4M83.4 126.7h.7M83.7 126.3h.2"/>
<path d="M83.9 126.3l.2 .4M84.1 126.7h.1M89.6 127.2v.7l.4 .1M89.7 127.9l.2 .1M89.9 129a.55 .55 0 0 0 .7 .6h1.7a.95 .95 0 0 0 1-.3l.1-.3M89.9 128h.1M89.9 127.1h.1M89.9 129h3.5M89.9 128v1M89.9 127.1l-.2 .1M90 128h1.4M90 127.1l.4 .1"/>
<path d="M90 127.1h1.4M90 127.1l-.3 .1M90.4 127.9l-.4 .1M90.4 127.9l1 .1M90.4 127.2v.7M90.5 127.1l1.3-.1 .9 .1M90.6 130.4h2M90.6 130.4l.2 .2h1.6l.2-.2M90.6 127v.1M90.6 129.6v.8M91.4 127.1l1 .1M91.4 128h1.6"/>
<path d="M91.4 127.1h1.6M91.4 127.1l-1 .1M92.4 127.9l-1 .1M92.4 127.9l.6 .1M92.4 127.2v.7M92.6 127v.1M92.6 129.6v.8M93 128h.4M93 127.1l-.6 .1M93 127.1l.6 .1M93 127.1h.4M93.4 128v1"/>
<path d="M93.4 127.1l.2 .1M93.4 127.1h18.2M93.5 127.9l-.1 .1M93.6 127.9l-.6 .1M93.6 127.2v.7M93.6 127.9h-.1M113.9 127.6l.2 .2M114.2 132.8l.1 .3h6.5l.1-.3M114.2 132.8h.1M114.2 132.8l.2 .3-.2-.3M114.2 129.8v3M114.2 132.8l.1 .2"/>
<path d="M114.2 132.8l.2 .3-.1-.3M114.2 129.9v2.9M114.3 132.8l.1 .2-.1-.2M114.3 130v2.8M114.3 132.8h.1M114.4 132.8l.2 .3-.1-.3M114.4 132.8h.1M114.4 130h6.3M114.4 132.8l.1 .2v-.2M114.4 130v2.8M114.5 132.8h.1M114.5 130v2.8"/>
<path d="M114.5 132.8l.3 .3-.1-.3M114.6 132.8l.2 .2-.1-.2M114.6 130v2.8M114.7 132.8h.1M114.7 130v2.8M114.8 132.8l.2 .3v-.3M114.8 132.8h.1M114.8 130v2.8M114.9 132.8v.2l.1-.2M114.9 130v2.8M115 132.8h.1M115 130v2.8"/>
<path d="M115.1 132.8l.2 .3v-.3M115.1 132.8h.1M115.1 130v2.8M115.1 132.8l.1 .2 .1-.2M115.3 132.8h.1M115.3 130v2.8M115.4 132.8l.2 .3 .1-.3M115.4 132.8h.1M115.4 130v2.8M115.5 132.8l.1 .2 .1-.2M115.5 130v2.8M115.7 132.8h.1"/>
<path d="M115.7 130v2.8M115.8 132.8l.2 .3 .1-.3M115.8 132.8h.1M115.8 130v2.8M115.9 132.8l.1 .2 .1-.2M115.9 130v2.8M116.1 132.8h.1M116.1 130v2.8M116.2 132.8l.3 .3 .1-.3M116.2 132.8h.1M116.2 130v2.8M116.3 132.8v.2l.2-.2"/>
<path d="M116.3 126.4l.2 .2M116.3 130v2.8M116.4 126.3l.1 .1M116.4 126.3l-.1 .1M116.5 126.4v.2M116.5 126.4h6.8M116.5 126.6h10.4M116.5 132.8h.1M116.5 130v2.8M116.6 132.8h.1M116.6 130v2.8M116.7 132.8l.2 .3 .1-.3"/>
<path d="M116.7 132.8h.1M116.7 130v2.8M116.7 132.8l.1 .2 .2-.2M117 132.8h.1M117 130v2.8M117.1 132.8l.2 .3 .2-.3M117.1 132.8h.1M117.1 130v2.8M117.2 132.8v.2l.2-.2M117.2 130v2.8M117.4 132.8h.1M117.4 130v2.8"/>
<path d="M117.5 132.8h.1M117.6 132.8l.2 .3 .1-.3M117.6 132.8h.1M117.6 130v2.8M117.7 132.8v.2l.2-.2M117.7 130v2.8M117.9 132.8h.1M117.9 130v2.8M117.9 132.8h.2M118.1 132.8l.1 .3 .2-.3M118.1 132.8h.1M118.1 130v2.8"/>
<path d="M118.1 132.8v.2l.3-.2M118.4 132.8h.1M118.4 130v2.8M118.5 132.8l.1 .3 .3-.3M118.5 132.8h.1M118.5 130l.1 3h.1l.1-.2M118.8 132.8h.1M118.8 130v2.8M118.9 132.8h.1M118.9 130v2.8M119 132.8v.3l.3-.3M119 132.8h.1"/>
<path d="M119 130v2.8M119 132.8v.2l.2-.2M119.2 132.8h.1M119.2 130v2.8M119.3 132.8h.1M119.3 130v2.8M119.4 132.8v.3l.3-.3M119.4 132.8h.1M119.4 130v2.8M119.4 132.8v.2l.2-.2M119.6 132.8h.1M119.6 130v2.8"/>
<path d="M119.7 132.8h.1M119.7 130v2.8M119.8 132.8v.2l.1-.2M119.8 132.8v.3l.2-.3M119.8 132.8h.1M119.8 130v2.8M119.9 132.8h.1M119.9 130v2.8M120 132.8h.1M120 130v2.8M120.1 132.8v.2l.1-.2M120.1 132.8v.3l.2-.3"/>
<path d="M120.1 132.8h.1M120.1 130v2.8M120.2 132.8h.1M120.2 130v2.8M120.3 132.8h.1M120.3 130v2.8M120.4 132.8l-.1 .2 .2-.2M120.4 132.8l-.1 .3 .2-.3M120.4 132.8h.1M120.4 130v2.8M120.5 132.8h.1M120.5 130v2.8"/>
<path d="M120.6 132.8l-.1 .2 .2-.2M120.6 132.8l-.1 .3 .2-.3M120.6 132.8h.1M120.6 130v2.8M120.7 132.8h.1M120.7 130v2.8M120.7 126.6v3.4M120.8 132.8l-.1 .2 .1-.2M120.8 132.8l-.2 .3 .2-.3M120.8 132.8h.1M120.8 130v2.8M120.8 129.9v2.9"/>
<path d="M120.9 132.8l-.1 .2M120.9 132.8l-.2 .3 .2-.3M120.9 132.8h.1M120.9 129.8v3M121 126.6v3.1l-.3 .3M121 127.6h.5M121.1 127.6l-.1 .2M121.5 126.6v1.7M121.5 128.3v1h.5M121.5 128.3h.5M121.8 126.7l.8-.1 .8 .1M121.8 127.8l.2 .2"/>
<path d="M121.8 127.8l.8 .2M121.8 126.7v1.1M122 129a.67 .67 0 0 0 .8 .6h.9a2.15 2.15 0 0 0 1.6-.2l.1-.4M122 128h.6M122 126.6l-.2 .1M122 129h3.4M122 128v1M122.6 128h1.8M123.4 126.3l.2 .1M123.4 126.3l-.1 .1M123.4 127.8l-.8 .2M123.4 126.7l1-.1 .9 .1"/>
<path d="M123.4 127.8l1 .2M123.4 126.7v1.1M123.6 126.4l-.2 .2-.1-.2M123.6 126.4h3.5M124.4 128h1M125.3 127.8l-.9 .2M125.3 126.7l.1-.1 .2 .1v1.1l-.2 .2M125.3 126.7v1.1M125.3 127.8l.1 .2M125.4 128v1M125.4 128.3h.5M125.9 123.1h1.8"/>
<path d="M125.9 124.6h1M125.9 126.6v1.7M125.9 128.3v1h-.5M125.9 127.6h54M126.2 124.1v.4h-.3M126.6 127.6h.1M126.9 124.6h.3l.3 .2M126.9 124.6l.2 .2M127.1 126.4h.4M127.1 124.8h.4M127.1 124.8v1.6M127.1 126.4l-.2 .2"/>
<path d="M127.5 126.4l-.3 .2h-.3M127.5 124.8v1.6M127.7 123.1l-.6 1h-1.3M179.6 127.7v.7l.4 .1M179.8 128.5h.1M179.9 129.6a.65 .65 0 0 0 .9 .5h1.8a.57 .57 0 0 0 .8-.5M179.9 128.5h.1M179.9 127.6h.1M179.9 129.6h3.5M179.9 128.5v1.1M179.9 127.6h-.1h.2M180 128.5h1.3"/>
<path d="M180 127.6l.3 .1M180 127.6h1.3M180.3 128.4l-.3 .1M180.3 128.4l1 .1M180.3 127.7v.7M180.5 127.6h.1M180.6 127.6h2.1M180.6 127.6h.1M181.3 127.6l1 .1M181.3 128.5h1.7M181.3 127.6h1.7M181.3 127.6l-1 .1"/>
<path d="M182.3 128.4l-1 .1M182.3 128.4l.7 .1M182.3 127.7v.7M182.6 127.6h.1M182.7 127.6h.1M183 128.5h.4M183 127.6l-.7 .1M183 127.6l.6 .1M183 127.6h.4M183.4 128.5v1.1M183.4 127.6l.2 .1M183.6 128.4l-.6 .1"/>
<path d="M183.6 128.4l-.2 .1M183.6 127.7v.7"/>
<circle cx="53" cy="57.1" r="2.49"/>
<circle cx="53" cy="57.1" r="2.09"/>
<circle cx="91.6" cy="57.3" r="1"/>
<circle cx="91.6" cy="57.3" r="1.23"/>
<circle cx="91.6" cy="57.3" r=".81"/>
<circle cx="91.6" cy="57.3" r="1.75"/>
<circle cx="123.7" cy="45.1" r="1.21"/>
<circle cx="123.7" cy="45.1" r="1.74"/>
<circle cx="123.7" cy="45.1" r="1.24"/>
<circle cx="123.7" cy="45.1" r=".82"/>
<circle cx="123.7" cy="45.1" r=".81"/>
<circle cx="181.6" cy="57.3" r="1.76"/>
<circle cx="181.6" cy="57.2" r="1.24"/>
<circle cx="181.6" cy="57.2" r=".81"/>
<circle cx="181.6" cy="57.2" r="1"/>
<circle cx="117.5" cy="68.5" r="1.19"/>
<circle cx="117.5" cy="68.5" r="3.1"/>
<circle cx="117.5" cy="68.5" r="1.75"/>
<circle cx="117.5" cy="68.5" r="4"/>
<circle cx="117.5" cy="68.5" r="2.49"/>
<circle cx="117.5" cy="68.5" r="1.26"/>
<circle cx="117.6" cy="68.5" r="2.25"/>
<circle cx="124.7" cy="66.9" r="1.6"/>
<circle cx="235" cy="68.5" r="1.5"/>
<circle cx="235" cy="68.5" r="1.24"/>
</g>
<text font-size="5.3" x="228.7" y="172.8">Unterarm</text>
<text font-size="3.5" x="260.8" y="186.7">Pos.Nr.</text>
<g font-size="3.3">
<text x="201.7" y="149.2">Maßstab</text>
<text x="224.7" y="149.2">1:2</text>
<text x="157.2" y="150.9">Allgemein-</text>
<text x="159.4" y="154.4">toleranz</text>
<text x="180.8" y="150.9">Kanten</text>
<text x="183.9" y="154.4">ISO</text>
<text x="156.9" y="157.9">ISO 2768-m</text>
<text x="182" y="157.9">13715</text>
<text x="275.3" y="186.6">Blatt</text>
<text x="278.1" y="190">1</text>
<text x="275.9" y="194.6">3</text>
<text x="281.1" y="194.9">Bl.</text>
</g>
<text font-size="2.9" x="14.9" y="207.6">SOLIDWORKS Lehrprodukt - Nur für Lehrzwecke.</text>
<g font-size="2.8">
<text x="164.7" y="169.2">24.02.22</text>
<text x="182.1" y="169.2">Ickstadt</text>
<text x="263.8" y="192.3">300</text>
</g>
<g font-size="2.7">
<text x="165.5" y="165.2">Datum</text>
<text x="183.5" y="165.1">Name</text>
<text x="154.7" y="169">Bearb.</text>
<text x="155.2" y="173.6">Gepr.</text>
<text x="161.8" y="177.5">Oberfläche ISO 1302</text>
<text x="162.5" y="182">Tolerierung ISO 8015</text>
<text x="156.7" y="190.4">Studienbereich Angewandte</text>
<text x="160.7" y="187.4">Hochschule RheinMain</text>
<text x="160.2" y="193.4">Physik &amp; Medizintechnik</text>
</g>
<g font-size="2.5">
<text x="23.1" y="8.2">1</text>
<text x="72.7" y="8.2">2</text>
<text x="122.7" y="8.2">3</text>
<text x="172.7" y="8.2">4</text>
<text x="222.7" y="8.2">5</text>
<text x="272.7" y="8.2">6</text>
<text x="6.7" y="30.7">A</text>
<text x="288.7" y="30.7">A</text>
<text x="6.7" y="80.7">B</text>
<text x="288.7" y="80.7">B</text>
<text x="6.7" y="130.7">C</text>
<text x="288.8" y="131.7">C</text>
<text x="6.7" y="180.7">D</text>
<text x="23.1" y="203.2">1</text>
<text x="72.7" y="203.2">2</text>
</g>
<g font-size="2">
<text x="250.8" y="148.6">(Gewicht)</text>
<text x="198.2" y="154.1">(Werkstoff, Halbzeug)</text>
<text x="198.2" y="156.6">(Rohteil-Nr.)</text>
<text x="198.2" y="159.1">(Modell - oder Gesenk-Nr.)</text>
<text x="198.3" y="165.3">(Benennung)</text>
<text x="197.7" y="185.4">(Zeichnungsnummer)</text>
<text x="154.1" y="198.7">(Urspr.:)</text>
<text x="198.4" y="198.7">(Ers. f.:)</text>
<text x="242.8" y="198.6">(Ers. d.:)</text>
</g>
</svg>
